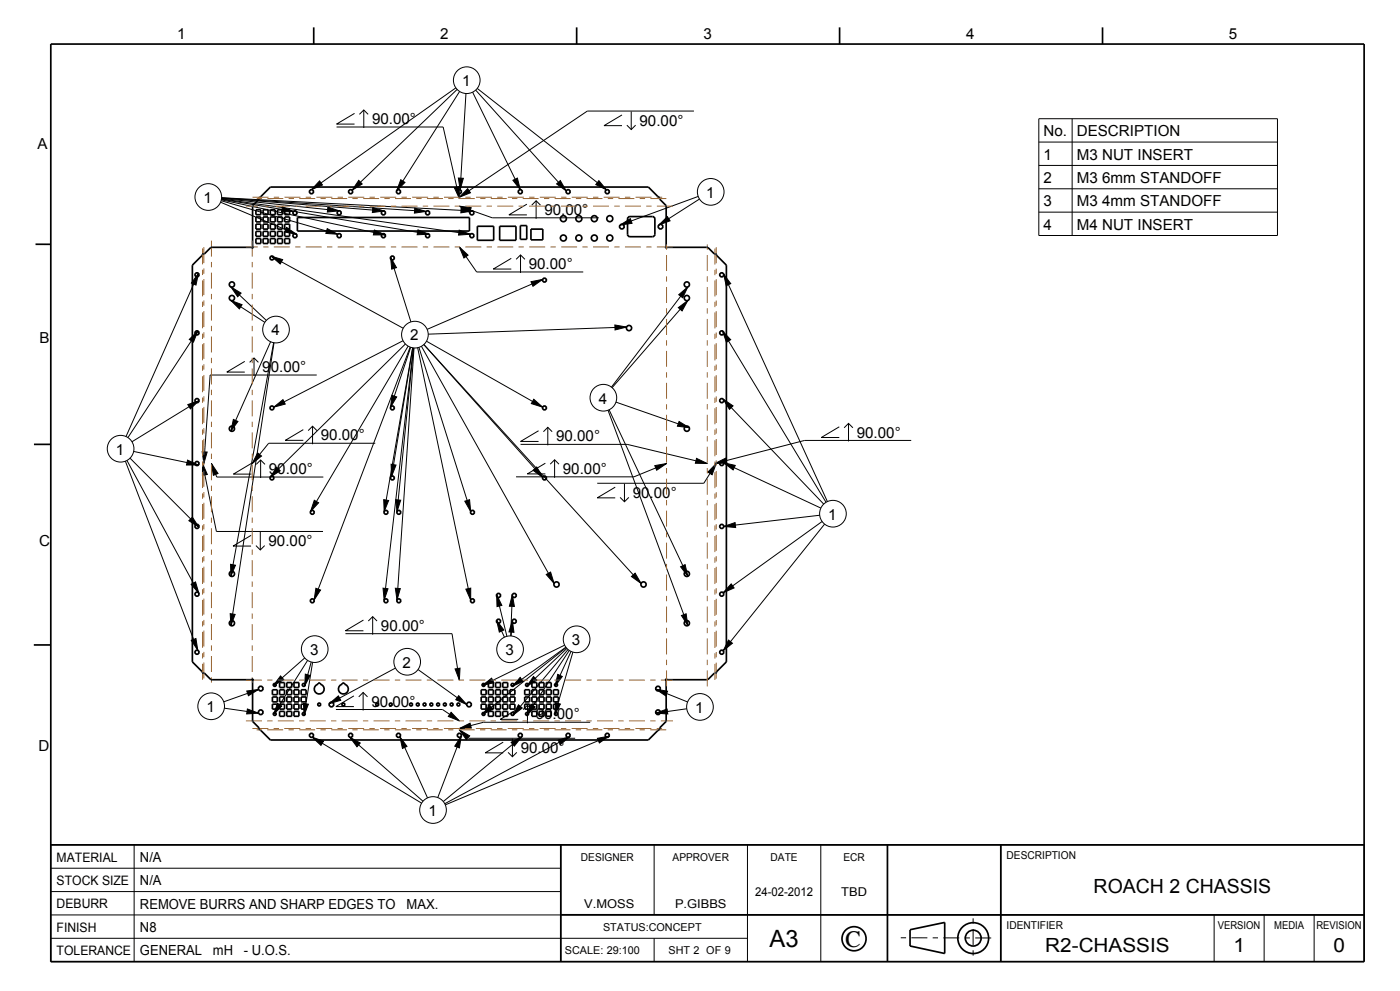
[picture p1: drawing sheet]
<svg xmlns="http://www.w3.org/2000/svg" width="420mm" height="297mm" viewBox="0 0 420 297" stroke-linecap="round" stroke-linejoin="round" font-family="sans-serif">
<g fill="none" stroke="#000" stroke-width=".3">
<path d="M101 38.1h31.9l4.9 21.4M106.4 34l-5.4 3.2h5.4M107.8 34.3l1.3-1.3 1.3 1.3M109.1 33v5.4M136.8 26.3l-43.4 30.5M137.1 26.8l-31.5 30.2M137.9 27.4l-18.9 29.8M139.8 28l-1.8 28.9M141.8 27.6l14.3 29.2M142.7 27l27.2 30.2M143.2 26.5l38.7 30.4M186.6 34.4l-5.4 3.3h5.4"/>
<path d="M188.1 37.5l1.3 1.3 1.3-1.3M189.4 33.4v5.4M208.2 33.3h-32l-38.4 25.8M311.6 35.6h71.6v35h-71.6zM321.6 35.6v35M66.4 59.9l49.2 10.5M66.4 59.7l62.3 10.5M66.4 59.6l74.7 10.6M66.5 59.5l35.3 3.7M66.5 59.3l75.3 3.9M95.9 54.2l.8 1.2-3.3 1.4zM107.6 54.1l1.1 1-3.1 1.9z"/>
<path d="M120.2 53.9l1.3 .8-2.5 2.5zM136.3 56.3l1.5-.4v3.6zM137.5 53.4h1.5l-1 3.5zM140.3 56.5l.8 1.3-3.3 1.3zM153.9 54l1.3-.6 .9 3.4zM167 55.1l1.1-1 1.8 3.1zM179.7 54.1l2.2 2.8-3.2-1.6zM209.5 58.9l-23.4 8.5M209.8 59.7l-12.1 7.7M311.6 42.6h71.6M311.6 49.6h71.6M311.6 56.6h71.6"/>
<path d="M66.2 60.6l22.7 9.6M66.3 60.1l35 10.1M81.4 76.8l3.4 1-.7 1.3zM81.4 76.8l39.6 21.6M84.7 62l3.4 1.4-3.6 .1zM86 68.2l2.9 2-3.5-.7zM98.2 68.5l3.1 1.7-3.5-.2zM98.4 62.1l3.4 1.1-3.6 .4zM111.8 62.2l3.5 1-3.6 .5zM112.3 68.9l3.3 1.5h-3.6zM115.3 63.2l-48.8-3.9 61.4 4.1M117.2 77.1l1.7 3.1-1.4 .5z"/>
<path d="M117.2 77.1l6.1 19.4M124.4 62.4l3.5 1-3.6 .5zM125.4 68.9l3.3 1.3-3.6 .2zM137.8 69l3.3 1.2-3.5 .3zM137.8 74l2.6 2.5-1.2 .8zM137.8 61.8l3.6 .4-.5 1.5zM137.8 74l5.2 7.5h32M137.8 61.8l9.9 3.5h31.9M138.3 62.3l3.5 .9-3.5 .6zM153.4 77.4l-5.4 3.2h5.4M154.8 77.7l1.4-1.3 1.3 1.3M156.2 76.4v5.4"/>
<path d="M158.1 61.2l-5.4 3.2h5.4M159.5 61.5l1.3-1.3 1.3 1.3M160.8 60.2v5.4M186.1 67.4l3-1.9 .5 1.4zM197.7 67.4l2.5-2.5 .8 1.3zM311.6 63.6h71.6M59.3 99.2l-20.9 31.9M59.5 81.9l-.7 3.5-1.4-.6zM59.5 81.9l-21.7 48.9M69.3 86l3 1.8-1 1.1zM69.3 90.1l3.3 1.2-.8 1.3zM69.3 86l10.6 10"/>
<path d="M69.3 90.1l10.1 6.5M159.3 84.4l3.5-.7-2.9 2.1zM162.8 83.7l-34.7 15M184.5 97.4l3.5 .6-3.5 .9zM188 98l-59.5 2.1M203.5 92.2l2.9-2.1-1.8 3.1zM203.6 88.3l2.7-2.3-1.5 3.2zM206.3 86l-22.9 30M206.4 90.1l-22.8 26.1M216.8 99.2l2.4 2.6-1.3 .8zM216.8 99.2l31 51.3M217.1 82.1l2.1 2.9-1.3 .6z"/>
<path d="M217.1 82.1l31.1 68.2M56.8 101.7l2.5-2.5-1.3 3.3zM73.4 108.3l-5.4 3.2h5.4M74.9 108.6l1.3-1.3 1.3 1.3M76.2 107.3v5.4M81.2 102.4l-11.9 26.8M82.1 102.7l-12.8 70M82.2 102.7l-12.9 84.8M95 112.4h-32l-1.8 26.5M117.6 118.5l1.4 .5-1.8 3zM120.9 102.1l-38.8 19.9M121.6 103.1l-40.6 39.9"/>
<path d="M122.4 103.7l-29.2 49.6M123.1 104l-28.9 75.8M123.2 104.1l-6 17.9M124.2 104.3l-5.1 75.5M125.3 104.2l15.9 75.6M125.7 104.1l15.5 49.2M126.4 103.8l39.8 71.1M127.1 103.3l35.7 39.8M127.2 103.2l65.1 71.7M128 102.3l34.8 19.7M160.1 119.7l2.7 2.3-3.4-1zM217 119.6l2.9 2-1.1 1.1z"/>
<path d="M217 119.6l30.1 31.5M37.6 138.2l21.7 56.7M38.1 138l21.6 39.8M39 137.3l20.7 20.7M40.1 135.3l19.4 4M56.3 137.9l3.2 1.4-3.5 .1zM56.3 121.3l3.4-1.2-2.6 2.4zM59.7 120.1l-20.1 12.3M60.7 135.4l1.4 .1-.9 3.4zM60.8 138.9l1.4 3.3-1.5 .3zM60.8 138.9l4.1 20.4h32M63.4 138.9l2 3-1.4 .5z"/>
<path d="M63.4 138.9l1.6 4.1h32M70 125.7l1.4 .6-2.1 2.9zM75.4 138.9l-5.4 3.2h5.4M76.9 139.2l1.3-1.3 1.3 1.3M77.3 135.7l1.2 1-2.8 2.2zM78.2 137.9v5.4M82.1 122l2.8-2.2 .7 1.3zM91 128.8l-5.4 3.2h5.4M92.5 129.1l1.3-1.4 1.3 1.4M93.8 127.7v5.4M112.6 132.8h-32l-4.9 6.1M117.3 139.1l1.5 .3-1.3 3.3z"/>
<path d="M156.2 133.2h32l24 5.7M161.6 129.1l-5.4 3.2h5.4M163 129.4l1.3-1.3 1.4 1.3M163.6 138.8l-5.4 3.2h5.4M164.3 128.1v5.4M165.1 139.1l1.3-1.3 1.3 1.3M166.4 137.8v5.4M182.4 122.9l24 64.6M182.7 122.8l23.7 49.9M184.8 120.5l22 7.7M196.4 139.5l3.6-.6-3 2zM200 138.9l-9.8 4h-35.4"/>
<path d="M203.7 126.3l3.1 1.9-3.6-.5zM209 137.4l3.2 1.5-3.6-.1zM214.5 138.9l3.2-1.6 .3 1.5zM214.9 138.9l-1.3 3.4-1.2-.8zM214.9 138.9l-3.7 5.9h-32M217.1 138.7l3.5 .8-.7 1.3zM217.1 138.7l29.2 13.6M251.8 127.9l-5.4 3.2h5.4M253.2 128.2l1.4-1.3 1.3 1.3M254.6 126.9v5.4M273.4 132h-32l-26.9 6.9M56.7 156.1l1-1.1 2 3z"/>
<path d="M78.1 159.4v5.4M83 140l1.1 1.1-3.1 1.9zM94.3 149.9l1.3 .8-2.4 2.6zM115.1 149.7l1.5 .3-1.3 3.3zM117.5 142.7l6.3-38.5-8.5 49.1M118.7 149.8l1.5 .1-1.1 3.4zM119.1 153.3l5-49-8.8 75.5M139.4 150.2l1.5-.4 .3 3.5zM159.9 141l1.1-1 1.8 3.1zM184.6 146l-5.4 3.2h5.4M186 149.1l1.3 1.3 1.4-1.3M187.3 145v5.4"/>
<path d="M217.1 157.8l3.4-1.2 .2 1.5zM245.9 154.4l-28.8 3.4M246.6 156.3l-29.6 21.3M247.4 157.1l-30.4 37.9M57.3 175.1l1.4-.7 1 3.4zM69.2 169.1l1.4 .3-1.3 3.3zM75.3 160.4l-5.4 3.3h5.4M76.8 163.5l1.3 1.3 1.3-1.3M94.8 176.3l1.4 .5-2 3zM114.9 176.3l1.5 .1-1.1 3.4zM118.6 176.3l1.5 .1-1 3.4zM139.8 176.6l1.4-.3v3.5z"/>
<path d="M149 178.2l1.6 3.2-1.5 .4zM149 178.2l3.1 12.5M153.7 178.2l.6 3.5h-1.5zM153.7 178.2l-.5 12.4M163.9 172.2l1.3-.8 1 3.5zM189.4 172.8l1.1-1 1.8 3.1zM204.2 169.9l1.3-.7 .9 3.5zM219.4 175l.8 1.2-3.2 1.4zM57.4 191.9l1.4-.5 .5 3.5zM69.1 183.9l1.4 .2-1.2 3.4zM91.4 197.2l-9.4 8.3M92.3 197.9l-10.3 16.3"/>
<path d="M93.4 198.4l-2 7.2M93.8 198.5l-2.6 15.9M103.6 189.9h32l2.2 13.9M109 185.8l-5.4 3.2h5.4M110.5 186.1l1.3-1.3 1.3 1.3M111.8 184.8v5.4M149 186l2.2 2.8-1.4 .6zM149 186l2.3 5M153.7 186l.5 3.5-1.5-.1zM153.7 186l-.4 4.6M169.4 193.4l-24.7 12.1M169.8 194l-16.1 11.7"/>
<path d="M169.9 194.1l-25.2 20.1M170.1 194.3l-12.1 11.4M170.4 194.7l-16.5 19.7M170.8 194.9l-12.8 19.5M171.3 195.2l-4.8 10.4M171.9 195.4l-5.5 18.8M204.4 184.5l1.4-.6 .6 3.6zM218.6 191.8l1.1 1-2.7 2.2zM67.3 212.2l10.3 1.5M74 207.1l3.6-.5-3.1 1.9zM74.2 212.5l3.4 1.2-3.6 .3zM77.6 206.6l-10.5 3.7"/>
<path d="M83.3 210.8l1.2 .8-2.5 2.6zM84.2 202.6l1 1.1-3.2 1.8zM91 210.8l1.5 .3-1.3 3.3zM91.6 202l1.4 .4-1.6 3.2zM98.8 210.9l2.7-2.3 .7 1.3zM100.8 212.6h32l5 3.4M106.2 208.6l-5.4 3.2h5.4M107.6 208.8l1.3-1.3 1.4 1.3M108.9 207.5v5.4M118.6 200.2l-19.8 10.7M125.4 200.7l14.6 10.4M135.3 213.5l2.5 2.5-3.3-1.3z"/>
<path d="M136.5 200.5l1.5-.3-.2 3.6zM137.6 208.5l2.4 2.6-3.3-1.4zM137.8 218.3l3.2-1.6 .4 1.5zM137.8 218.7l3.1 1.8-1 1.1zM137.8 218.7l2.8 2.6h31.9M144.7 205.5l2.8-2.3 .6 1.4zM146.9 211.4l1 1.2-3.2 1.6zM155.5 212.4l-5.4 3.2h5.4M155.5 211.2l1.2 1-2.8 2.2zM156.1 203l.8 1.2-3.2 1.5zM156.9 212.7l1.3-1.3 1.4 1.3M158.2 211.4v5.4"/>
<path d="M159.3 211.1l1.3 .8-2.6 2.5zM160.1 202.7l1 1.1-3.1 1.9zM166.7 210.6l1.4 .4-1.7 3.2zM167.3 202.1l1.4 .6-2.2 2.9zM177.1 216.5h-32l-7.3 1.8M196.7 206.5l3.6 .7-.6 1.3zM196.7 206.5l9.6 3.9M196.8 213.7l3.3-1.2 .2 1.5zM206 212.4l-9.2 1.3M93.7 220.9l3.4 1.2-.8 1.3zM93.7 220.9l32.8 19.8M105 220.9l3.1 1.8-1 1.1z"/>
<path d="M105 220.9l21.9 19.2M120 220.8l2.1 2.9-1.4 .6zM120 220.8l8.3 18.3M138.4 220.6l-.6 3.6-1.4-.6zM138.4 220.6l-7.1 18.4M151 222.4l-5.4 3.2h5.4M152.4 225.5l1.3 1.3 1.3-1.3M153.3 222.5l3.2-1.7-2.2 2.8zM153.7 221.4v5.4M156.5 220.8l-23.5 19.4M167.4 221.8l3.5-1-2.8 2.3zM170.9 220.8l-37.5 20.1"/>
<path d="M179.2 221.3l3.5-.7-2.9 2.1zM182.7 220.6l-49.1 20.6M15.2 253.2h394v35h-394zM40.2 253.2v35M168.2 253.2v35M196.2 253.2v21M224.2 253.2v35M246.2 253.2v35M266.2 253.2v35M300.2 253.2v35M15.2 274.2h394M15.2 267.2h153"/>
<path d="M15.2 260.2h153M364.2 274.2v14M379.2 274.2v14M394.2 274.2v14M15.2 281.2h209M196.2 281.2v7"/>
<circle cx="140" cy="24" r="4"/>
<circle cx="62.5" cy="59" r="4"/>
<circle cx="213.2" cy="57.5" r="4"/>
<circle cx="82.8" cy="98.8" r="4"/>
<circle cx="124.5" cy="100.3" r="4"/>
<circle cx="181" cy="119.2" r="4"/>
<circle cx="36.2" cy="134.5" r="4"/>
<circle cx="249.9" cy="154" r="4"/>
<circle cx="94.4" cy="194.5" r="4"/>
<circle cx="122.2" cy="198.3" r="4"/>
<circle cx="153" cy="194.6" r="4"/>
<circle cx="173" cy="191.6" r="4"/>
<circle cx="63.4" cy="211.7" r="4"/>
<circle cx="210" cy="211.9" r="4"/>
<circle cx="129.9" cy="242.8" r="4"/>
</g>
<g fill="#000">
<path d="M95.9 54.2l.8 1.2-3.3 1.4zM107.6 54.1l1.1 1-3.1 1.9zM120.2 53.9l1.3 .8-2.5 2.5zM136.3 56.3l1.5-.4v3.6zM140.3 56.5l.8 1.3-3.3 1.3zM137.5 53.4h1.5l-1 3.5zM153.9 54l1.3-.6 .9 3.4zM167 55.1l1.1-1 1.8 3.1zM179.7 54.1l2.2 2.8-3.2-1.6zM81.4 76.8l3.4 1-.7 1.3zM84.7 62l3.4 1.4-3.6 .1zM86 68.2l2.9 2-3.5-.7z"/>
<path d="M98.2 68.5l3.1 1.7-3.5-.2zM98.4 62.1l3.4 1.1-3.6 .4zM111.8 62.2l3.5 1-3.6 .5zM112.3 68.9l3.3 1.5h-3.6zM117.2 77.1l1.7 3.1-1.4 .5zM124.4 62.4l3.5 1-3.6 .5zM125.4 68.9l3.3 1.3-3.6 .2zM137.8 74l2.6 2.5-1.2 .8zM137.8 61.8l3.6 .4-.5 1.5zM137.8 69l3.3 1.2-3.5 .3zM138.3 62.3l3.5 .9-3.5 .6zM186.1 67.4l3-1.9 .5 1.4z"/>
<path d="M197.7 67.4l2.5-2.5 .8 1.3zM56.8 101.7l2.5-2.5-1.3 3.3zM59.5 81.9l-.7 3.5-1.4-.6zM69.3 86l3 1.8-1 1.1zM69.3 90.1l3.3 1.2-.8 1.3zM159.3 84.4l3.5-.7-2.9 2.1zM184.5 97.4l3.5 .6-3.5 .9zM203.6 88.3l2.7-2.3-1.5 3.2zM203.5 92.2l2.9-2.1-1.8 3.1zM216.8 99.2l2.4 2.6-1.3 .8zM217.1 82.1l2.1 2.9-1.3 .6zM217 119.6l2.9 2-1.1 1.1z"/>
<path d="M56.3 137.9l3.2 1.4-3.5 .1zM56.3 121.3l3.4-1.2-2.6 2.4zM60.8 138.9l1.4 3.3-1.5 .3zM60.7 135.4l1.4 .1-.9 3.4zM63.4 138.9l2 3-1.4 .5zM70 125.7l1.4 .6-2.1 2.9zM77.3 135.7l1.2 1-2.8 2.2zM82.1 122l2.8-2.2 .7 1.3zM117.6 118.5l1.4 .5-1.8 3zM160.1 119.7l2.7 2.3-3.4-1zM196.4 139.5l3.6-.6-3 2zM203.7 126.3l3.1 1.9-3.6-.5z"/>
<path d="M209 137.4l3.2 1.5-3.6-.1zM214.5 138.9l3.2-1.6 .3 1.5zM214.9 138.9l-1.3 3.4-1.2-.8zM217.1 138.7l3.5 .8-.7 1.3zM56.7 156.1l1-1.1 2 3zM83 140l1.1 1.1-3.1 1.9zM94.3 149.9l1.3 .8-2.4 2.6zM115.1 149.7l1.5 .3-1.3 3.3zM117.3 139.1l1.5 .3-1.3 3.3zM118.7 149.8l1.5 .1-1.1 3.4zM139.4 150.2l1.5-.4 .3 3.5zM159.9 141l1.1-1 1.8 3.1z"/>
<path d="M217.1 157.8l3.4-1.2 .2 1.5zM57.3 175.1l1.4-.7 1 3.4zM69.2 169.1l1.4 .3-1.3 3.3zM94.8 176.3l1.4 .5-2 3zM114.9 176.3l1.5 .1-1.1 3.4zM118.6 176.3l1.5 .1-1 3.4zM139.8 176.6l1.4-.3v3.5zM149 178.2l1.6 3.2-1.5 .4zM153.7 178.2l.6 3.5h-1.5zM163.9 172.2l1.3-.8 1 3.5zM189.4 172.8l1.1-1 1.8 3.1zM204.2 169.9l1.3-.7 .9 3.5z"/>
<path d="M219.4 175l.8 1.2-3.2 1.4zM57.4 191.9l1.4-.5 .5 3.5zM69.1 183.9l1.4 .2-1.2 3.4zM149 186l2.2 2.8-1.4 .6zM153.7 186l.5 3.5-1.5-.1zM204.4 184.5l1.4-.6 .6 3.6zM218.6 191.8l1.1 1-2.7 2.2zM74.2 212.5l3.4 1.2-3.6 .3zM74 207.1l3.6-.5-3.1 1.9zM84.2 202.6l1 1.1-3.2 1.8zM83.3 210.8l1.2 .8-2.5 2.6zM91 210.8l1.5 .3-1.3 3.3z"/>
<path d="M91.6 202l1.4 .4-1.6 3.2zM98.8 210.9l2.7-2.3 .7 1.3zM136.5 200.5l1.5-.3-.2 3.6zM135.3 213.5l2.5 2.5-3.3-1.3zM137.8 218.3l3.2-1.6 .4 1.5zM137.8 218.7l3.1 1.8-1 1.1zM137.6 208.5l2.4 2.6-3.3-1.4zM144.7 205.5l2.8-2.3 .6 1.4zM146.9 211.4l1 1.2-3.2 1.6zM156.1 203l.8 1.2-3.2 1.5zM155.5 211.2l1.2 1-2.8 2.2zM160.1 202.7l1 1.1-3.1 1.9z"/>
<path d="M159.3 211.1l1.3 .8-2.6 2.5zM166.7 210.6l1.4 .4-1.7 3.2zM167.3 202.1l1.4 .6-2.2 2.9zM196.7 206.5l3.6 .7-.6 1.3zM196.8 213.7l3.3-1.2 .2 1.5zM93.7 220.9l3.4 1.2-.8 1.3zM105 220.9l3.1 1.8-1 1.1zM120 220.8l2.1 2.9-1.4 .6zM138.4 220.6l-.6 3.6-1.4-.6zM153.3 222.5l3.2-1.7-2.2 2.8zM167.4 221.8l3.5-1-2.8 2.3zM179.2 221.3l3.5-.7-2.9 2.1z"/>
</g>
<g fill="none" stroke="#000" stroke-width=".51">
<path d="M15.2 13.2h394v275h-394zM94.1 8.2v5M173 8.2v5M251.9 8.2v5M330.8 8.2v5M77.7 59.7l-1.9 1.9M77.8 59.3h.1M78.2 58.9l2.9-2.8h113.4l2.9 2.8M197.9 59.3h.1M197.9 59.7l1.9 1.9M10.7 73.2h4.5M60.6 76.6l-2.9 2.9v118.9l2.9 2.8"/>
<path d="M60.9 76.1h.1M63.2 74.2l-1.9 1.9M63.6 74.1h11.7M75.8 62v11.7M76.8 62.9h1.4v1.4h-1.4zM76.8 65h1.4v1.5h-1.4zM76.8 67.2h1.4v1.5h-1.4zM76.8 69.3h1.4v1.5h-1.4zM76.8 71.5h1.4v1.5h-1.4zM78.9 62.9h1.5v1.4h-1.5zM78.9 65h1.5v1.5h-1.5zM78.9 67.2h1.5v1.5h-1.5z"/>
<path d="M78.9 69.3h1.5v1.5h-1.5zM78.9 71.5h1.5v1.5h-1.5zM81.1 62.9h1.5v1.4h-1.5zM81.1 65h1.5v1.5h-1.5zM81.1 67.2h1.5v1.5h-1.5zM81.1 69.3h1.5v1.5h-1.5zM81.1 71.5h1.5v1.5h-1.5zM83.2 62.9h1.5v1.4h-1.5zM83.2 65h1.5v1.5h-1.5zM83.2 67.2h1.5v1.5h-1.5zM83.2 69.3h1.5v1.5h-1.5zM83.2 71.5h1.5v1.5h-1.5z"/>
<path d="M85.4 62.9h1.5v1.4h-1.5zM85.4 65h1.5v1.5h-1.5zM85.4 67.2h1.5v1.5h-1.5zM85.4 69.3h1.5v1.5h-1.5zM85.4 71.5h1.5v1.5h-1.5zM89.2 65.2h51.6v4h-51.6zM143.2 67.8h4.9v4.2h-4.9zM149.9 67.8h4.9v4.2h-4.9zM156.1 67.6h1.9v4.1h-1.9zM159.3 68.7h3.5v3.2h-3.5zM199.9 62v11.7M200.3 74.1h11.7"/>
<path d="M212.4 74.2l1.9 1.9M214.7 76.1h.1M215 76.6l2.9 2.9v118.9l-2.9 2.8M10.2 133.2h5M10.1 193.3h5M60.9 201.7h.1M61.3 201.8l1.9 1.9M63.6 203.7h11.7M75.8 204.2v11.7M75.8 216.2l1.9 1.9M77.8 218.5h.1M78.2 218.9l2.9 2.9h113.4l2.9-2.9"/>
<path d="M81.7 211h1.5v1.5h-1.5zM81.7 208.9h1.5v1.5h-1.5zM81.7 206.7h1.5v1.5h-1.5zM83.9 213.2h1.5v1.5h-1.5zM83.9 211h1.5v1.5h-1.5zM83.9 208.9h1.5v1.5h-1.5zM83.9 206.7h1.5v1.5h-1.5zM83.9 204.6h1.5v1.4h-1.5zM86 213.2h1.5v1.5h-1.5zM86 211h1.5v1.5h-1.5zM86 208.9h1.5v1.5h-1.5zM86 206.7h1.5v1.5h-1.5z"/>
<path d="M86 204.6h1.5v1.4h-1.5zM88.2 213.2h1.5v1.5h-1.5zM88.2 211h1.5v1.5h-1.5zM88.2 208.9h1.5v1.5h-1.5zM88.2 206.7h1.5v1.5h-1.5zM88.2 204.6h1.5v1.4h-1.5zM90.4 211h1.4v1.5h-1.4zM90.4 208.9h1.4v1.5h-1.4zM90.4 206.7h1.4v1.5h-1.4zM95.4 204.7h.7v.4a1.48 1.48 0 0 1 .9 2.2 1.48 1.48 0 0 1-2.5 0 1.48 1.48 0 0 1 .9-2.2zM102.7 204.7h.6v.4a1.48 1.48 0 0 1 .9 2.2 1.48 1.48 0 0 1-2.4 0 1.48 1.48 0 0 1 .9-2.2zM144.4 211h1.4v1.5h-1.4z"/>
<path d="M144.4 208.9h1.4v1.5h-1.4zM144.4 206.7h1.4v1.5h-1.4zM146.5 213.2h1.5v1.5h-1.5zM146.5 211h1.5v1.5h-1.5zM146.5 208.9h1.5v1.5h-1.5zM146.5 206.7h1.5v1.5h-1.5zM146.5 204.6h1.5v1.4h-1.5zM148.7 213.2h1.4v1.5h-1.4zM148.7 211h1.4v1.5h-1.4zM148.7 208.9h1.4v1.5h-1.4zM148.7 206.7h1.4v1.5h-1.4zM148.7 204.6h1.4v1.4h-1.4z"/>
<path d="M150.8 213.2h1.5v1.5h-1.5zM150.8 211h1.5v1.5h-1.5zM150.8 208.9h1.5v1.5h-1.5zM150.8 206.7h1.5v1.5h-1.5zM150.8 204.6h1.5v1.4h-1.5zM153 211h1.5v1.5h-1.5zM153 208.9h1.5v1.5h-1.5zM153 206.7h1.5v1.5h-1.5zM157.4 211h1.5v1.5h-1.5zM157.4 208.9h1.5v1.5h-1.5zM157.4 206.7h1.5v1.5h-1.5zM159.6 213.2h1.4v1.5h-1.4z"/>
<path d="M159.6 211h1.4v1.5h-1.4zM159.6 208.9h1.4v1.5h-1.4zM159.6 206.7h1.4v1.5h-1.4zM159.6 204.6h1.4v1.4h-1.4zM161.7 213.2h1.5v1.5h-1.5zM161.7 211h1.5v1.5h-1.5zM161.7 208.9h1.5v1.5h-1.5zM161.7 206.7h1.5v1.5h-1.5zM161.7 204.6h1.5v1.4h-1.5zM163.9 213.2h1.5v1.5h-1.5zM163.9 211h1.5v1.5h-1.5zM163.9 208.9h1.5v1.5h-1.5z"/>
<path d="M163.9 206.7h1.5v1.5h-1.5zM163.9 204.6h1.5v1.4h-1.5zM166 211h1.5v1.5h-1.5zM166 208.9h1.5v1.5h-1.5zM166 206.7h1.5v1.5h-1.5zM197.9 218.5h.1M199.8 216.2l-1.9 1.9M199.9 204.2v11.7M200.3 203.7h11.7M214.3 201.8l-1.9 1.9M214.7 201.7h.1M15.2 253.2h394"/>
<path d="M168.2 253.2v35M266.2 253.2v35M300.2 253.2v35M168.2 274.2h241M273 278.6l10.4-2.1v9.3l-10.4-2.3M273 278.7v4.9"/>
<circle cx="88.5" cy="70.6" r=".61"/>
<circle cx="88.5" cy="63.8" r=".61"/>
<circle cx="101.8" cy="63.8" r=".61"/>
<circle cx="101.8" cy="70.6" r=".61"/>
<circle cx="115" cy="63.8" r=".61"/>
<circle cx="115" cy="70.6" r=".61"/>
<circle cx="128.3" cy="70.6" r=".61"/>
<circle cx="128.3" cy="63.8" r=".61"/>
<circle cx="141.6" cy="70.6" r=".61"/>
<circle cx="141.6" cy="63.8" r=".61"/>
<circle cx="256.2" cy="281.3" r="3.6"/>
<circle cx="292" cy="281.2" r="4.6"/>
<circle cx="292" cy="281.2" r="2.37"/>
</g>
<path d="M291.9 275.2v12M270.2 281l28.4 .1" fill="none" stroke="#000" stroke-width=".3" stroke-dasharray="1.6 1.6 4.8 1.6" stroke-linecap="butt"/>
<!-- layer: AXES -->
<g fill="none" stroke="#000" stroke-width=".51">
<path d="M77.8 59.3l-.1 .4M78.2 58.9l-.4 .4M197.4 58.9l.5 .4M197.9 59.3v.4M60.9 76.1l-.3 .5M61.3 76.1h-.3M63.6 74.1l-.4 .1M75.8 73.7l.2 .7-.7-.3M75.8 61.6v.4M188.5 65.1l.5-.2h6.7l.6 .2 .2 .5v4.6l-.2 .5-.6 .2h-6.7l-.5-.2-.2-.5v-4.6zM199.8 61.6l.1 .4M199.9 73.7l-.3 .7 .7-.3"/>
<path d="M212 74.1l.4 .1M214.3 76.1h.4M214.7 76.1l.3 .5M60.6 201.2l.3 .5M61 201.7l.3 .1M63.2 203.7h.4M75.3 203.7l.7-.2-.2 .7M75.8 215.9v.3M77.7 218.1l.1 .5 .4 .3M197.9 218.1l-.1 .5-.4 .3M199.9 215.9l-.1 .3M200.3 203.7l-.7-.2 .3 .7"/>
<path d="M212.4 203.7h-.4M214.7 201.7l-.4 .1M215 201.2l-.3 .5"/>
<circle cx="93.4" cy="57.5" r=".61"/>
<circle cx="105.2" cy="57.5" r=".61"/>
<circle cx="119.5" cy="57.5" r=".61"/>
<circle cx="137.8" cy="57.5" r=".61"/>
<circle cx="156.1" cy="57.5" r=".61"/>
<circle cx="170.4" cy="57.5" r=".61"/>
<circle cx="182.2" cy="57.5" r=".61"/>
<circle cx="81.6" cy="77.3" r=".58"/>
<circle cx="117.7" cy="77.3" r=".58"/>
<circle cx="169" cy="65.5" r=".9"/>
<circle cx="169" cy="71.3" r=".9"/>
<circle cx="173.7" cy="71.3" r=".9"/>
<circle cx="173.7" cy="65.5" r=".9"/>
<circle cx="178.3" cy="65.5" r=".9"/>
<circle cx="178.3" cy="71.3" r=".9"/>
<circle cx="182.9" cy="71.3" r=".9"/>
<circle cx="182.9" cy="65.5" r=".9"/>
<circle cx="186.6" cy="67.9" r=".7"/>
<circle cx="198.2" cy="67.9" r=".7"/>
<circle cx="59.1" cy="99.8" r=".61"/>
<circle cx="59.1" cy="82.4" r=".61"/>
<circle cx="69.6" cy="85.3" r=".78"/>
<circle cx="69.6" cy="89.3" r=".78"/>
<circle cx="163.3" cy="84" r=".58"/>
<circle cx="188.7" cy="98.3" r=".78"/>
<circle cx="206.1" cy="85.3" r=".78"/>
<circle cx="206.1" cy="89.3" r=".78"/>
<circle cx="216.5" cy="99.8" r=".61"/>
<circle cx="216.5" cy="82.4" r=".61"/>
<circle cx="59.1" cy="138.9" r=".61"/>
<circle cx="59.1" cy="120.1" r=".61"/>
<circle cx="69.6" cy="128.5" r=".78"/>
<circle cx="81.6" cy="122.3" r=".58"/>
<circle cx="117.7" cy="122.3" r=".58"/>
<circle cx="163.3" cy="122.3" r=".58"/>
<circle cx="206.1" cy="128.5" r=".78"/>
<circle cx="216.5" cy="138.9" r=".61"/>
<circle cx="216.5" cy="120.1" r=".61"/>
<circle cx="59.1" cy="157.8" r=".61"/>
<circle cx="81.6" cy="143.2" r=".58"/>
<circle cx="93.7" cy="153.5" r=".58"/>
<circle cx="115.8" cy="153.5" r=".58"/>
<circle cx="117.7" cy="143.2" r=".58"/>
<circle cx="119.6" cy="153.5" r=".58"/>
<circle cx="141.7" cy="153.5" r=".58"/>
<circle cx="163.3" cy="143.2" r=".58"/>
<circle cx="216.5" cy="157.8" r=".61"/>
<circle cx="59.1" cy="178.1" r=".61"/>
<circle cx="69.6" cy="172" r=".78"/>
<circle cx="149.6" cy="178.5" r=".61"/>
<circle cx="154.3" cy="178.5" r=".61"/>
<circle cx="167" cy="175.2" r=".78"/>
<circle cx="193.1" cy="175.2" r=".78"/>
<circle cx="206.1" cy="172" r=".78"/>
<circle cx="216.5" cy="178.1" r=".61"/>
<circle cx="59.1" cy="195.5" r=".61"/>
<circle cx="69.6" cy="186.8" r=".78"/>
<circle cx="93.7" cy="180.1" r=".58"/>
<circle cx="115.8" cy="180.1" r=".58"/>
<circle cx="119.6" cy="180.1" r=".58"/>
<circle cx="141.7" cy="180.1" r=".58"/>
<circle cx="149.6" cy="186.2" r=".61"/>
<circle cx="154.3" cy="186.2" r=".61"/>
<circle cx="206.1" cy="186.8" r=".78"/>
<circle cx="216.5" cy="195.5" r=".61"/>
<circle cx="78.2" cy="213.5" r=".7"/>
<circle cx="78.2" cy="206.4" r=".7"/>
<circle cx="82.4" cy="214" r=".44"/>
<circle cx="82.4" cy="205.3" r=".44"/>
<circle cx="91.1" cy="214" r=".44"/>
<circle cx="91.1" cy="205.3" r=".44"/>
<circle cx="95.8" cy="211.1" r=".44"/>
<circle cx="99.4" cy="211.1" r=".7"/>
<circle cx="103" cy="211.1" r=".44"/>
<circle cx="113.2" cy="211.1" r=".44"/>
<circle cx="117.2" cy="211.1" r=".44"/>
<circle cx="123.3" cy="211.1" r=".44"/>
<circle cx="125.3" cy="211.1" r=".44"/>
<circle cx="127.4" cy="211.1" r=".44"/>
<circle cx="129.4" cy="211.1" r=".44"/>
<circle cx="131.4" cy="211.1" r=".44"/>
<circle cx="133.5" cy="211.1" r=".44"/>
<circle cx="135.5" cy="211.1" r=".44"/>
<circle cx="137.5" cy="211.1" r=".44"/>
<circle cx="140.7" cy="211.1" r=".7"/>
<circle cx="145.1" cy="214" r=".44"/>
<circle cx="145.1" cy="205.3" r=".44"/>
<circle cx="153.8" cy="214" r=".44"/>
<circle cx="153.8" cy="205.3" r=".44"/>
<circle cx="158.1" cy="214" r=".44"/>
<circle cx="158.1" cy="205.3" r=".44"/>
<circle cx="166.8" cy="214" r=".44"/>
<circle cx="166.8" cy="205.3" r=".44"/>
<circle cx="197.4" cy="213.5" r=".7"/>
<circle cx="197.4" cy="206.4" r=".7"/>
<circle cx="93.4" cy="220.4" r=".61"/>
<circle cx="105.2" cy="220.4" r=".61"/>
<circle cx="119.5" cy="220.4" r=".61"/>
<circle cx="137.8" cy="220.4" r=".61"/>
<circle cx="156.1" cy="220.4" r=".61"/>
<circle cx="170.4" cy="220.4" r=".61"/>
<circle cx="182.2" cy="220.4" r=".61"/>
</g>
<g fill="none" stroke="#963" stroke-width=".3" stroke-dasharray="1.6 1.6 4.8 1.6" stroke-dashoffset="3.2" stroke-linecap="butt">
<path d="M75.8 59.1h124.1M199.9 59.5h-124.2M61.2 74.1v129.7M63.4 72.1v133.6M75.7 72.1v133.6M201.9 74h-128.1M201.9 61.8h-128.1M214.9 74.1v129.6M60.8 203.7v-129.6M73.8 216h128.1M73.8 203.8h128.1M75.7 218.3h124.2"/>
<path d="M199.9 218.7h-124.1M200 205.7v-133.6M212.2 205.7v-133.6M214.5 203.8v-129.7"/>
</g>
<text font-size="7.2" x="230.9" y="284">A3</text>
<text font-size="7" x="253.5" y="283.8">C</text>
<g font-size="5.8">
<text x="328.1" y="267.7">ROACH 2 CHASSIS</text>
<text x="313.6" y="285.2">R2-CHASSIS</text>
<text x="370" y="285.2">1</text>
<text x="400" y="285.2">0</text>
</g>
<g font-size="4.6">
<text x="53.1" y="11.6">1</text>
<text x="132" y="11.8">2</text>
<text x="211" y="11.8">3</text>
<text x="289.8" y="11.8">4</text>
<text x="368.7" y="11.8">5</text>
<text x="138.6" y="25.8">1</text>
<text x="111.6" y="37.2">90.00°</text>
<text x="191.8" y="37.7">90.00°</text>
<text x="313" y="40.8">No.</text>
<text x="323" y="40.8">DESCRIPTION</text>
<text x="11.3" y="44.7">A</text>
<text x="313" y="47.8">1</text>
<text x="323" y="47.8">M3 NUT INSERT</text>
<text x="211.8" y="59.3">1</text>
<text x="313" y="54.8">2</text>
<text x="323" y="54.8">M3 6mm STANDOFF</text>
<text x="61.1" y="60.8">1</text>
<text x="163.3" y="64.4">90.00°</text>
<text x="313" y="61.8">3</text>
<text x="323" y="61.8">M3 4mm STANDOFF</text>
<text x="313" y="68.8">4</text>
<text x="323" y="68.8">M4 NUT INSERT</text>
<text x="158.6" y="80.6">90.00°</text>
<text x="81.4" y="100.5">4</text>
<text x="11.8" y="102.7">B</text>
<text x="123.1" y="102">2</text>
<text x="78.7" y="111.5">90.00°</text>
<text x="179.6" y="120.9">4</text>
<text x="96.2" y="132">90.00°</text>
<text x="257" y="131.1">90.00°</text>
<text x="34.8" y="136.2">1</text>
<text x="166.8" y="132.3">90.00°</text>
<text x="80.7" y="142.1">90.00°</text>
<text x="168.9" y="142">90.00°</text>
<text x="189.8" y="149.2">90.00</text>
<text x="201.2" y="149.2">°</text>
<text x="248.5" y="155.7">1</text>
<text x="11.7" y="163.7">C</text>
<text x="80.6" y="163.7">90.00°</text>
<text x="114.3" y="189">90.00°</text>
<text x="93" y="196.3">3</text>
<text x="151.6" y="196.3">3</text>
<text x="171.6" y="193.3">3</text>
<text x="120.8" y="200.1">2</text>
<text x="62" y="213.4">1</text>
<text x="111.4" y="211.8">90.00°</text>
<text x="160.7" y="215.6">90.00°</text>
<text x="208.6" y="213.6">1</text>
<text x="11.6" y="224.9">D</text>
<text x="156.2" y="225.6">90.00°</text>
<text x="128.5" y="244.5">1</text>
</g>
<g font-size="4.2">
<text x="42" y="258.3">N/A</text>
<text x="42" y="265.3">N/A</text>
<text x="42" y="272.3">REMOVE BURRS AND SHARP EDGES TO</text>
<text x="122" y="272.3">MAX.</text>
<text x="42" y="279.3">N8</text>
<text x="42" y="286.3">GENERAL</text>
<text x="63.9" y="286.3">mH</text>
<text x="73.1" y="286.3">- U.O.S.</text>
</g>
<g font-size="3.9">
<text x="17" y="258.2">MATERIAL</text>
<text x="17" y="265.2">STOCK SIZE</text>
<text x="17" y="272.2">DEBURR</text>
<text x="17" y="279.2">FINISH</text>
<text x="17" y="286.2">TOLERANCE</text>
</g>
<g font-size="3.6">
<text x="226.5" y="268.6">24-02-2012</text>
<text x="252.4" y="268.6">TBD</text>
<text x="175.3" y="272.1">V.MOSS</text>
<text x="202.5" y="272.1">P.GIBBS</text>
</g>
<g font-size="3.3">
<text x="174.3" y="258">DESIGNER</text>
<text x="201.8" y="258">APPROVER</text>
<text x="231.2" y="258">DATE</text>
<text x="253" y="258">ECR</text>
<text x="302" y="257.5">DESCRIPTION</text>
<text x="180.9" y="279">STATUS:CONCEPT</text>
<text x="302" y="278.5">IDENTIFIER</text>
<text x="365.3" y="278.5">VERSION</text>
<text x="382.2" y="278.5">MEDIA</text>
<text x="394.9" y="278.5">REVISION</text>
<text x="169.5" y="286">SCALE: 29:100</text>
<text x="200.5" y="286">SHT 2 OF 9</text>
</g>
</svg>
